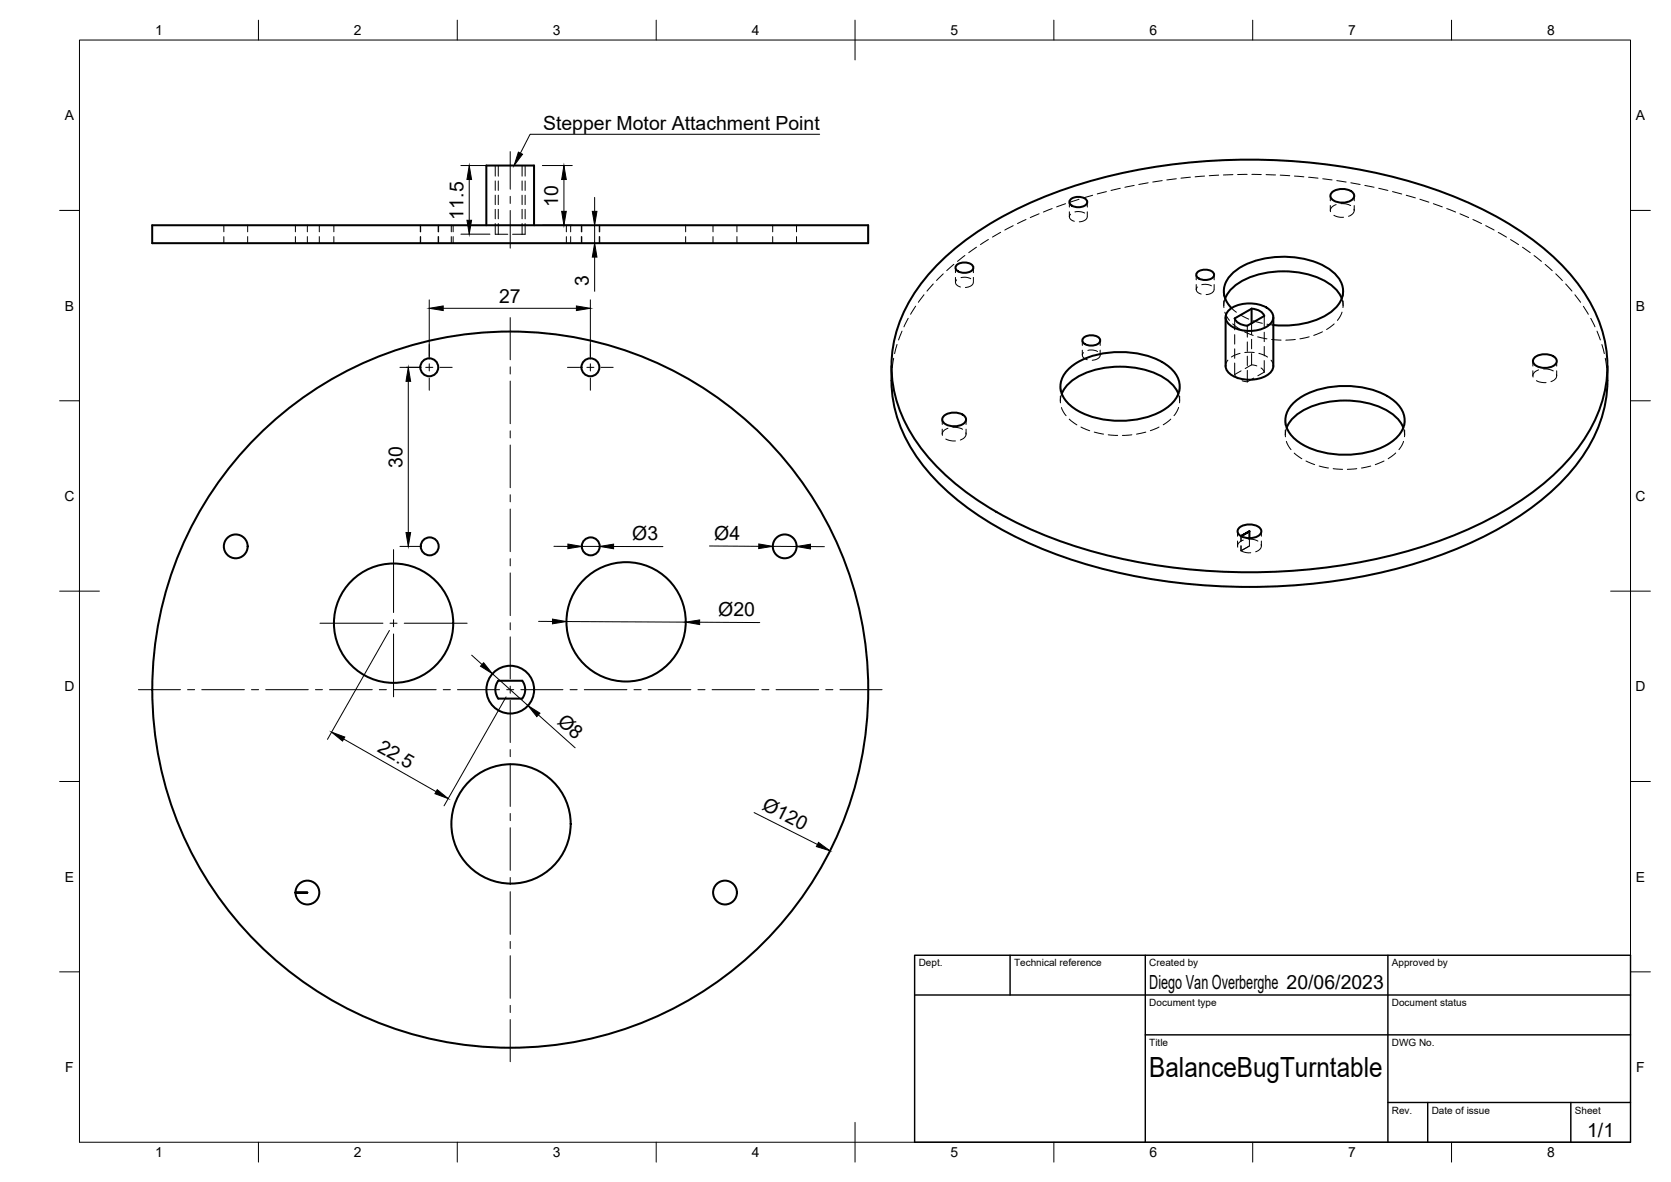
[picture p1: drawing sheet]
<svg xmlns="http://www.w3.org/2000/svg" width="420mm" height="297mm" viewBox="0 0 420 297" stroke-linecap="round" stroke-linejoin="round" font-family="sans-serif">
<!-- layer: Visible -->
<g fill="none" stroke="#000" stroke-width=".51">
<path d="M38.3 56.6h180v4.5h-180zM122.3 56.6v-15h12v15M269.2 50.1a3.1 3.1 0 0 1 4.1 .3 1.41 1.41 0 0 1-1.6 1.6l-.6 .1a1.99 1.99 0 0 1-2.2-1.3zM334.9 48.4a4.1 4.1 0 0 1 5.5 .4 1.8 1.8 0 0 1-1.9 2l-1.3 .1a2.53 2.53 0 0 1-2.7-1.7zM235.9 66.4a84.8 84.8 0 0 1 33.8-19.5 149.8 149.8 0 0 1 88.9 0 84.8 84.8 0 0 1 33.9 19.5 38.4 38.4 0 0 1 11.5 22.3 34.1 34.1 0 0 1-8.8 25.9 71.1 71.1 0 0 1-26.6 18.7 139.3 139.3 0 0 1-60.2 10.4 131.4 131.4 0 0 1-53.4-12.6 65.9 65.9 0 0 1-24.3-19.6 32.2 32.2 0 0 1 0-39l2.4-3.1zM240.5 66.6a3.1 3.1 0 0 1 4.2 .3 1.41 1.41 0 0 1-1.6 1.6l-.6 .1a1.99 1.99 0 0 1-2.3-1.3zM301.1 68.4a3.1 3.1 0 0 1 4.1 .3 1.41 1.41 0 0 1-1.6 1.6l-.6 .1a1.99 1.99 0 0 1-2.2-1.3zM308.1 75a10.9 10.9 0 0 1 7.1-5.7 23.6 23.6 0 0 1 18.6 1.7 8.7 8.7 0 0 1 3.6 4M308.2 79.7v12.3a3.7 3.7 0 0 0 2.9 3 8.9 8.9 0 0 0 8.2-1.3l.8-1.1 .1-.6v-12.3M309.2 77.7a8.9 8.9 0 0 1 9.9 0 2.49 2.49 0 0 1 1 2.5 2.49 2.49 0 0 1-1.7 2 9.1 9.1 0 0 1-9.2-.5 2.36 2.36 0 0 1 0-4zM309.7 77.4a5.8 5.8 0 0 1 .7-9.1 21.8 21.8 0 0 1 17-3.3 14.7 14.7 0 0 1 9.2 4.9 5.7 5.7 0 0 1-1.5 8.2 20.7 20.7 0 0 1-14.9 3.6M314.7 77.6v3.6"/>
<path d="M224.2 92a35.6 35.6 0 0 0 9.5 26.9 76.7 76.7 0 0 0 30.1 19.7 146.8 146.8 0 0 0 74.3 7 114 114 0 0 0 43.7-15.7 53.4 53.4 0 0 0 19.2-20.5 34 34 0 0 0 3.2-17.4M267 99a10.9 10.9 0 0 1 7.1-5.7 23.6 23.6 0 0 1 18.6 1.7 8.7 8.7 0 0 1 3.6 4M268.9 92.6a20.2 20.2 0 0 1 15-4 17.2 17.2 0 0 1 11.3 4.8 5.6 5.6 0 0 1-.8 8.3 20.2 20.2 0 0 1-15.1 4 17.2 17.2 0 0 1-11.2-4.9 5.6 5.6 0 0 1 .8-8.2zM272.4 84.9a3.1 3.1 0 0 1 4.2 .3 1.41 1.41 0 0 1-1.6 1.6l-.6 .1a1.99 1.99 0 0 1-2.3-1.3zM310.4 80l4.3-2.4 1.9 .4a2.25 2.25 0 0 1 1.3 1.4l-4.3 2.5-1.8-.5a2.25 2.25 0 0 1-1.4-1.4zM385.8 89.9a4.1 4.1 0 0 1 5.5 .4 1.8 1.8 0 0 1-1.9 2.1l-1.3 .1a2.53 2.53 0 0 1-2.7-1.8zM237.3 104.6a4.1 4.1 0 0 1 5.5 .4 1.8 1.8 0 0 1-1.9 2l-1.3 .1a2.53 2.53 0 0 1-2.7-1.7zM323.5 107.5a10.9 10.9 0 0 1 7.2-5.7 23.6 23.6 0 0 1 18.6 1.7 8.7 8.7 0 0 1 3.5 4M325.4 101.1a20.2 20.2 0 0 1 15.1-4 17.2 17.2 0 0 1 11.3 4.8 5.6 5.6 0 0 1-.9 8.3 20.2 20.2 0 0 1-15 4 17.2 17.2 0 0 1-11.3-4.9 5.6 5.6 0 0 1 .8-8.2zM311.6 132.7a4.1 4.1 0 0 1 5.5 .4 1.8 1.8 0 0 1-2 2l-1.3 .1a2.53 2.53 0 0 1-2.6-1.7zM314.2 133.5l-2.2 1.2 2.2-1.2M314.2 133.5v1.7"/>
<path d="M125.3 171.1h6M125.3 171.1a3.8 3.8 0 0 0 0 4.5h6M131.3 171.1a3.8 3.8 0 0 1 0 4.5M77.3 224.3h-3h3"/>
<circle cx="107.9" cy="92.3" r="2.25"/>
<circle cx="148.5" cy="92.3" r="2.25"/>
<circle cx="59.3" cy="137.3" r="3"/>
<circle cx="108" cy="137.3" r="2.25"/>
<circle cx="148.5" cy="137.3" r="2.25"/>
<circle cx="197.3" cy="137.3" r="3"/>
<circle cx="99" cy="156.6" r="15"/>
<circle cx="157.4" cy="156.3" r="15"/>
<circle cx="128.3" cy="173.3" r="90"/>
<circle cx="128.3" cy="173.3" r="6"/>
<circle cx="128.5" cy="207" r="15"/>
<circle cx="77.3" cy="224.3" r="3"/>
<circle cx="182.3" cy="224.3" r="3"/>
</g>
<!-- layer: Hidden -->
<g fill="none" stroke="#000" stroke-width=".25">
<path d="M56.3 56.6v1.7M56.3 59.5v1.6M62.3 56.6v1.7M62.3 59.5v1.6M74.3 56.6v1.7M74.3 59.5v1.6M77.3 56.6v1.7M77.3 59.5v1.6M80.3 56.6v1.7M80.3 59.5v1.6M83.9 56.6v1.7M83.9 59.5v1.6"/>
<path d="M105.7 56.6v1.7M105.7 59.5v1.6M105.8 56.6v1.7M105.8 59.5v1.6M110.2 56.6v1.7M110.2 59.5v1.6M110.3 56.6v1.7M110.3 59.5v1.6M113.5 56.6v1.7M113.5 59.5v1.6M113.9 56.6v1.7M113.9 59.5v1.6"/>
<path d="M124.5 56.2v2.7h.8M124.5 41.6v2.7M124.5 45.5v2.3M124.5 49.1v2.3M124.5 52.6v2.4M125.3 58.9h2.4M125.3 41.6v2.7M125.3 45.5v2.3M125.3 49.1v2.3M125.3 52.6v2.4M125.3 56.2v2.7M128.9 58.9h2.4"/>
<path d="M131.3 41.6v2.7M131.3 45.5v2.3M131.3 49.1v2.3M131.3 52.6v2.4M131.3 56.2v2.7M132 56.2v2.7h-.7M132 41.6v2.7M132 45.5v2.3M132 49.1v2.3M132 52.6v2.4M142.4 56.6v1.7M142.4 59.5v1.6"/>
<path d="M143.5 56.6v1.7M143.5 59.5v1.6M146.2 56.6v1.7M146.2 59.5v1.6M146.3 56.6v1.7M146.3 59.5v1.6M150.7 56.6v1.7M150.7 59.5v1.6M150.8 56.6v1.7M150.8 59.5v1.6M172.4 56.6v1.7M172.4 59.5v1.6"/>
<path d="M179.3 56.6v1.7M179.3 59.5v1.6M185.3 56.6v1.7M185.3 59.5v1.6M194.3 56.6v1.7M194.3 59.5v1.6M200.3 56.6v1.7M200.3 59.5v1.6M251.6 58.4l-2 1.2M254.8 56.7l-2.2 1.1M258 55.2l-2.2 1M261.3 53.7l-2.2 1"/>
<path d="M264.6 52.4l-2.2 .9M267.9 51.2l-2.2 .8M268.9 50.8v1.2M268.9 53.2v1.3M269.2 53.8a1.1 1.1 0 0 0-.1 1.2 1.1 1.1 0 0 0 1 .6M270.3 53.3l1.3-.1 1.1 .3M271.3 50.1l-2.3 .7M273.4 54.5a1.86 1.86 0 0 1-2 1.2M273.4 50.8v1.2M273.4 53.2v1.3M274.7 49.1l-2.2 .6M278.2 48.1l-2.3 .6"/>
<path d="M281.7 47.3l-2.3 .6M285.2 46.6l-2.3 .5M288.7 45.9l-2.4 .5M292.2 45.4l-2.3 .3M295.8 44.9l-2.4 .3M299.3 44.5l-2.4 .3M302.9 44.2l-2.4 .2M306.4 44l-2.3 .2M310 43.9l-2.4 .1M313.6 43.8l-2.4 .1M314.8 43.8l2.3 .1M318.3 43.9l2.4 .1"/>
<path d="M321.9 44l2.4 .2M325.5 44.2l2.4 .2M329 44.5l2.4 .3M332.6 44.9l2.3 .3M334.5 49.2v1.3M334.5 51.7v1.2M335.4 54.1l1.3 .5h1.1M336 51.4a1.55 1.55 0 0 0-1.4 1.8M336.1 45.4l2.4 .3M337.2 51.2h1.1l1.3 .5M339.7 45.9l2.3 .5M340.4 52.6a1.56 1.56 0 0 1-1.3 1.8"/>
<path d="M340.5 49.2v1.3M340.5 51.7v1.2M343.2 46.6l2.3 .5M346.7 47.3l2.3 .6M350.1 48.1l2.3 .7M353.6 49.1l2.3 .6M357 50.1l2.3 .7M360.4 51.2l2.2 .8M363.8 52.4l2.2 .9M367.1 53.7l2.2 1M370.4 55.2l2.1 1M373.6 56.7l2.1 1.1"/>
<path d="M376.7 58.4l2.1 1.2M228.4 80l-1.1 2.1M230.2 76.9l-1.2 2.1M232.3 74.1l-1.4 1.9M234.7 71.4l-1.6 1.8M237.2 68.8l-1.7 1.7M239.8 66.4l-1.8 1.6M240.2 67.3v1.2M240.2 69.7v1.3M240.5 70.3a1.1 1.1 0 0 0-.1 1.2 1.1 1.1 0 0 0 1.1 .6M241.6 69.8l1.4-.1 1.1 .3M242.6 64.2l-1.9 1.5"/>
<path d="M244.7 71a1.9 1.9 0 0 1-2 1.2M244.8 67.3v1.2M244.8 69.7v1.3M245.5 62.1l-1.9 1.4M248.5 60.2l-2 1.3M300.8 69.1v1.2M300.8 71.5v1.3M301.1 72.1a1.11 1.11 0 0 0-.1 1.2 1.11 1.11 0 0 0 1 .6M302.2 71.6l1.3-.1 1.1 .3M305.3 72.8a1.86 1.86 0 0 1-2 1.2M305.3 69.1v1.2M305.3 71.5v1.3"/>
<path d="M307.7 73.2v1.2M307.7 75.6v1.2M308 78.5l1.1 2M308.1 75l-.4 1.3v1M309.6 77.4l1.3 1.1M311.9 79.1l2.1 1.1M317.9 79.4v2.9M337.4 75l.3 1.3v1M337.4 78.5l-1.1 2M337.7 73.2v1.2M337.7 75.6v1.2M379.8 60.2l2 1.3"/>
<path d="M382.8 62.1l2 1.4M385.7 64.2l1.9 1.5M388.5 66.4l1.8 1.6M391.2 68.8l1.7 1.7M393.7 71.4l1.5 1.8M396 74.1l1.4 1.9M398.1 77l1.3 2M224.2 93.6v2.1M224.7 90l-.4 2.4M225.6 86.6l-.7 2.3M226.8 83.2l-.9 2.2M266.6 97.1v1.3"/>
<path d="M266.6 99.6v1.2M267 99l-.4 1.2v1M272.1 85.6v1.2M272.1 88v1.2M272.4 88.6a1.12 1.12 0 0 0-.1 1.2 1.12 1.12 0 0 0 1.1 .6M273.5 88h1.4l1.1 .3M276.6 89.3a1.9 1.9 0 0 1-2 1.2M276.6 85.6v1.2M276.6 88v1.2M296.3 99l.3 1.2v1M296.6 97.1v1.3M296.6 99.6v1.2"/>
<path d="M308.7 90.5l-.4 .7-.1 .8M309.9 81.4l1.9 1.4M310.5 94.1l.8 1.1M310.5 80v2.9M310.5 84.1v2.4M310.5 87.7v2.4M310.5 91.2v2.9M311.8 88.8l-2.2 .9M312.1 93.2l-1.6 .9M312.3 95.7l1.3 .3M312.9 83.4l2.2 .9M313 88.6h2.4"/>
<path d="M313.6 81.9v2.8M313.6 85.9v2.4M313.6 89.5v2.4M313.6 93.1v2.9M314.7 91.7l1.3 .3M314.7 91.7l-1.6 .9M314.7 81.2v2.9M314.7 85.3v2.4M314.7 88.8v2.9M315.1 80.6l2.3 .6M315.2 95l-1.6 1M316.2 84.7l2.4 .5"/>
<path d="M316.5 88.8l2.2 .9M317.1 92.5l.8 1M317.9 93.5l-1.6 .9M317.9 83.5v2.4M317.9 87.1v2.3M317.9 90.6v2.9M318.6 81.5l1.6 .2M319.6 90.5l.4 .7 .2 .8M319.7 85.3l2.4 .2M325.7 85.3l-2.4 .2M329.2 84.7l-2.3 .4M332.5 83.4l-2.2 .9"/>
<path d="M335.5 81.4l-1.9 1.4M385.4 90.7v1.3M385.4 93.2v1.2M386.3 95.7l.8 .3 1.6 .1M386.9 92.9a1.58 1.58 0 0 0-1.4 1.8M388.1 92.7l1.2 .1 1.2 .4M391.4 94.1a1.52 1.52 0 0 1-1.4 1.8M391.4 90.7v1.3M391.4 93.2v1.2M400 80l1 2.1M401.6 83.2l.8 2.2M402.8 86.6l.6 2.3"/>
<path d="M403.6 90l.4 2.4M404.1 93.6l.1 2.1M236.9 105.4v1.3M236.9 107.9v1.2M237.8 110.3l1.3 .5h1.1M238.4 107.6a1.56 1.56 0 0 0-1.4 1.8M239.6 107.4h1.2l1.2 .5M242.8 108.8a1.56 1.56 0 0 1-1.3 1.8M242.9 105.4v1.3M242.9 107.9v1.2M266.9 102.4l1.2 2.1M268.9 105.3l1.9 1.5"/>
<path d="M271.8 107.3l2.2 1M275.1 108.6l2.4 .5M278.7 109.3l2.3 .1M284.6 109.3l-2.4 .1M288.1 108.6l-2.3 .5M291.4 107.3l-2.2 .9M294.4 105.3l-1.9 1.5M296.4 102.4l-1.2 2.1M323.2 105.6v1.3M323.2 108.1v1.2M323.4 110.9l1.2 2.1M323.5 107.5l-.3 1.3v1"/>
<path d="M325.4 113.9l1.9 1.4M328.4 115.9l2.2 .9M331.7 117.1l2.3 .5M335.2 117.8l2.4 .1M341.1 117.8l-2.3 .1M344.7 117.1l-2.4 .5M348 115.9l-2.2 .9M350.9 113.8l-1.9 1.5M352.8 107.5l.3 1.3v1M352.9 110.9l-1.2 2.1M353.2 105.6v1.3M353.2 108.1v1.2"/>
<path d="M311.2 133.5v1.3M311.2 136v1.2M312 134.7v1.3M312.1 138.4l1.2 .5h1.2M312.6 135.7a1.51 1.51 0 0 0-1.4 1.8M313.9 135.5h1.1l1.3 .5M314.2 137.2l-2.2 1.2v-1.2v1.2M314.2 135.2v2l-2.2 1.2M317.1 136.9a1.52 1.52 0 0 1-1.4 1.8M317.2 133.5v1.3M317.2 136v1.2"/>
</g>
<!-- layer: BORDER -->
<g fill="none" stroke="#000" stroke-width=".25">
<path d="M20 10.1h390v276.9h-390zM65 5.1v5M115 5.1v5M165 5.1v5M215 5.1v10M265 5.1v5M315 5.1v5M365 5.1v5M15 52.9h5M410 52.9h5M15 100.7h5M410 100.7h5"/>
<path d="M15 148.6h10M405 148.6h10M15 196.4h5M410 196.4h5M15 244.2h5M410 244.2h5M65 287v5M115 287v5M165 287v5M215 282.1v9.9M265 287v5M315 287v5"/>
<path d="M365 287v5"/>
</g>
<!-- layer: TITLEBLOCK -->
<path d="M230 240.1h180v46.9h-180zM230 250h180M254 240.1v9.9M288 240.1v46.9M349 240.1v46.9M288 260.1h122M349 277.1h61M359 277.1v9.9M395 277.1v9.9" fill="none" stroke="#000" stroke-width=".36"/>
<!-- layer: Smart Centers -->
<g fill="none" stroke="#000" stroke-width=".25">
<path d="M128.3 38.1v9.4M128.3 49.3v1.8M128.3 52.9v9.5M128.3 79.8v10.6M102.2 92.3h3.1M107 92.3h1.8M107.9 86.6v3M107.9 91.4v1.8M107.9 95v3.1M110.6 92.3h3.1M128.3 92.2v1.8M128.3 95.8v10.7"/>
<path d="M142.7 92.3h3.1M147.6 92.3h1.7M148.4 86.6v3M148.4 91.4v1.8M148.4 95v3.1M151.1 92.3h3.1M128.3 108.3v1.8M128.3 111.8v10.8M99 138.1v15.8M128.3 124.3v1.8M128.3 127.9v10.7M80.5 156.6h15.8"/>
<path d="M98.1 156.6h1.7M99 155.7v1.8M99 159.3v15.8M101.6 156.6h15.9M128.3 140.4v1.8M128.3 144v10.7M128.3 156.5v1.8M34.8 173.3h10.6M47.2 173.3h1.7M50.7 173.3h10.7M63.2 173.3h1.8M66.8 173.3h10.7"/>
<path d="M79.3 173.3h1.8M82.9 173.3h10.7M95.4 173.3h1.8M99 173.3h10.7M111.4 173.3h1.8M115 173.3h10.6M127.4 173.3h1.8M128.3 160v10.6M128.3 172.4v1.8M128.3 176v10.6M131 173.3h10.5M143.3 173.3h1.8"/>
<path d="M146.9 173.3h10.7M159.4 173.3h1.8M163 173.3h10.7M175.5 173.3h1.8M179 173.3h10.8M191.6 173.3h1.7M195.1 173.3h10.7M207.6 173.3h1.8M211.2 173.3h10.6M128.3 188.4v1.7M128.3 191.9v10.8M128.3 204.4v1.8"/>
<path d="M128.3 208v10.7M128.3 220.5v1.8M128.3 224.1v10.7M128.3 236.6v1.8M128.3 240.2v10.7M128.3 252.7v1.8M128.3 256.2v10.6"/>
</g>
<!-- layer: FD_Dimensions -->
<g fill="none" stroke="#000" stroke-width=".25">
<path d="M115.9 41.6h7.3M115.9 58.9h7.3M118 45.1v10.3M136.4 41.6h7.5M136.4 56.6h7.5M141.8 45.1v8M149.5 49.6v3.5M149.5 56.6v4.5M107.9 75.4v14.8M111.4 77.5h33.5M148.4 75.4v14.8M149.5 64.6v8.6"/>
<path d="M100.6 92.3h5.2M102.7 95.8v38M100.6 137.3h5.3M139.3 137.3h3.5M146.3 137.3h4.5M154.3 137.3l12.4 .1M178.4 137.2l12.4 .1M194.3 137.3h6M203.8 137.4h3.5M97.9 158.4l-15.6 27.4M135.4 156.2h3.5M142.4 156.2l30 .1"/>
<path d="M175.9 156.4h15.1M118.6 164.6l2.6 2.4M123.8 169.3l9 8M127.3 175.1l-15.6 27.4M135.4 179.6l9.2 8.3M86.4 185.7l23.3 13.3M189.6 204.2l15.9 8"/>
</g>
<g fill="#000" stroke="#000" stroke-width=".25">
<path d="M117.4 55.4h1.2l-.6 3.5zM118 41.6l.6 3.5h-1.2zM141.8 41.6l.6 3.5h-1.2zM141.2 53.1h1.2l-.6 3.5zM148.9 53.1h1.2l-.6 3.5zM107.9 77.5l3.5-.6v1.1zM144.9 76.9l3.5 .6-3.5 .5zM149.5 61.1l.6 3.5h-1.2zM102.7 92.3l.6 3.5h-1.2zM102.1 133.8h1.2l-.6 3.5zM142.8 136.7l3.5 .6-3.5 .6zM150.8 137.3l3.5-.6v1.2z"/>
<path d="M190.8 136.7l3.5 .6-3.5 .6zM200.3 137.3l3.5-.5v1.2zM138.9 155.6l3.5 .6-3.5 .6zM172.4 156.3l3.5-.5v1.2zM121.6 166.5l2.2 2.8-3-1.9zM132.8 177.3l3 1.9-.8 .9zM83.4 184l3.3 1.2-.6 1zM109.9 198.4l2.8 2.3-3.3-1.2zM205.8 211.7l2.9 2.1-3.4-1z"/>
</g>
<!-- layer: Leaders -->
<path d="M130.3 38.2l1.1 .6-2.1 2.8z" fill="#000" stroke="#000" stroke-width=".25"/>
<path d="M206.1 33.7h-72.8l-2.4 4.8" fill="none" stroke="#000" stroke-width=".25"/>
<text font-size="7" x="289" y="270.6">BalanceBugTurntable</text>
<g font-size="4.9">
<text x="136.6" y="32.8">Stepper Motor Attachment Point</text>
<text x="140.3" y="52" transform="rotate(-90 140.3 52)">10</text>
<text x="116.5" y="55.2" transform="rotate(-90 116.5 55.2)">11.5</text>
<text x="148.1" y="72" transform="rotate(-90 148.1 72)">3</text>
<text x="125.5" y="76.1">27</text>
<text x="101.2" y="117.5" transform="rotate(-90 101.2 117.5)">30</text>
<text x="159" y="135.8">Ø3</text>
<text x="179.6" y="135.7">Ø4</text>
<text x="180.6" y="154.8">Ø20</text>
<text x="139.9" y="181.6" transform="rotate(42 139.9 181.6)">Ø8</text>
<text x="94.7" y="188.7" transform="rotate(30 94.7 188.7)">22.5</text>
<text x="191.4" y="203.4" transform="rotate(27 191.4 203.4)">Ø120</text>
<text x="289" y="248.5">Diego Van Overberghe 20/06/2023</text>
<text x="399.1" y="285.7">1/1</text>
</g>
<g font-size="3.5">
<text x="39" y="8.8">1</text>
<text x="89" y="8.8">2</text>
<text x="139" y="8.8">3</text>
<text x="189" y="8.8">4</text>
<text x="239" y="8.8">5</text>
<text x="289" y="8.8">6</text>
<text x="339" y="8.8">7</text>
<text x="389" y="8.8">8</text>
<text x="16.3" y="30.2">A</text>
<text x="411.3" y="30.2">A</text>
<text x="16.3" y="78">B</text>
<text x="411.3" y="78">B</text>
<text x="16.2" y="125.9">C</text>
<text x="411.2" y="125.9">C</text>
<text x="16.2" y="173.7">D</text>
<text x="411.2" y="173.7">D</text>
<text x="16.3" y="221.6">E</text>
<text x="411.3" y="221.6">E</text>
<text x="16.4" y="269.4">F</text>
<text x="411.4" y="269.4">F</text>
<text x="39" y="290.8">1</text>
<text x="89" y="290.8">2</text>
<text x="139" y="290.8">3</text>
<text x="189" y="290.8">4</text>
<text x="239" y="290.8">5</text>
<text x="289" y="290.8">6</text>
<text x="339" y="290.8">7</text>
<text x="389" y="290.8">8</text>
</g>
<g font-size="2.5">
<text x="231" y="242.9">Dept.</text>
<text x="255" y="242.9">Technical reference</text>
<text x="289" y="242.9">Created by</text>
<text x="350" y="242.9">Approved by</text>
<text x="289" y="252.8">Document type</text>
<text x="350" y="252.8">Document status</text>
<text x="289" y="262.9">Title</text>
<text x="350" y="262.9">DWG No.</text>
<text x="350" y="279.9">Rev.</text>
<text x="360" y="279.9">Date of issue</text>
<text x="396" y="279.9">Sheet</text>
</g>
</svg>
